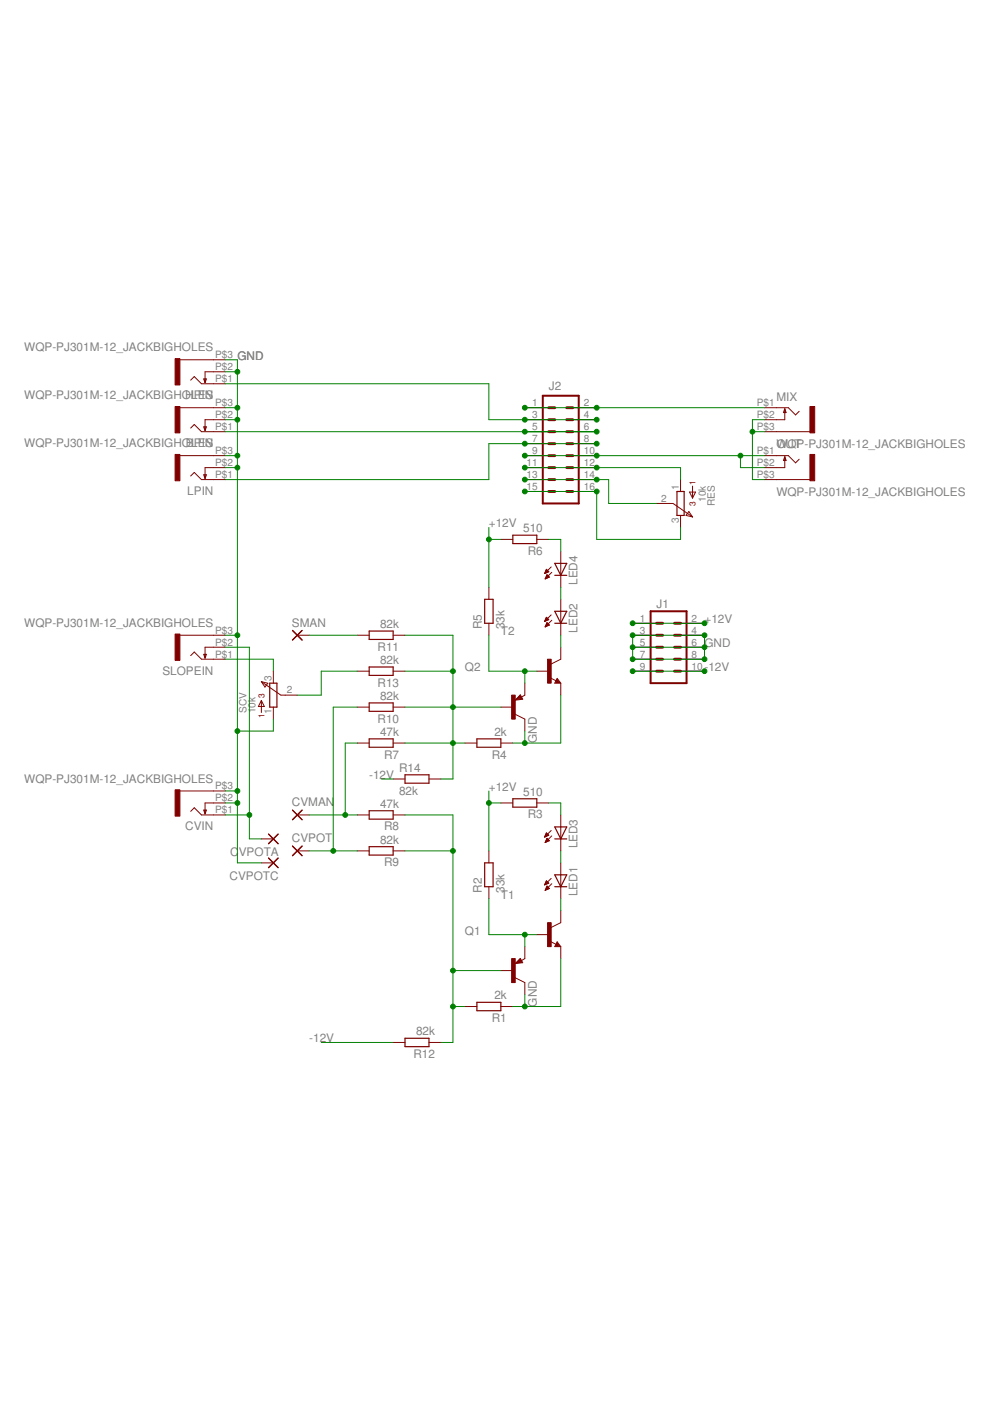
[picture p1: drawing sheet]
<svg xmlns="http://www.w3.org/2000/svg" width="210mm" height="297mm" viewBox="0 0 210 297" stroke-linecap="round" stroke-linejoin="round" font-family="sans-serif">
<g fill="none" stroke="#800000" stroke-width=".21">
<path d="M38.1 76.3h9.7M47.8 78.8h-4.3v2.3M38.1 86.4h9.7M38.1 96.6h9.7M40.4 90.8l.8-.8 1.5 1.5h5.1M40.4 80.6l.8-.8 1.5 1.6h5.1M47.8 89h-4.3v2.3M47.8 99.1h-4.3v2.3M111.3 91.5h5.1M111.3 89h5.1M111.3 86.4h5.1M111.3 99.1h5.1"/>
<path d="M111.3 96.6h5.1M111.3 94.1h5.1M121.4 91.5h5.1M121.4 89h5.1M121.4 86.4h5.1M121.4 99.1h5.1M121.4 96.6h5.1M121.4 94.1h5.1M162.1 91.5h9.6M162.1 86.4h5.1l1.5 1.6 .7-.8M162.1 96.6h5.1l1.5 1.5 .7-.7M166.4 86.7v2.3h-4.3"/>
<path d="M166.4 96.9v2.2h-4.3M40.4 100.9l.8-.7 1.5 1.5h5.1M106.2 114.4h2.5M111.3 101.7h5.1M111.3 104.2h5.1M113.8 114.4h2.6M118.9 116.9v7.6M121.4 101.7h5.1M121.4 104.2h5.1M139.2 106.7h3.4M142.7 106.7l4.1 2.9M144.3 101.7v2.5"/>
<path d="M144.3 109.3v2.5M146 108.5l.8 1.1-1.3-.3zM146.2 104.3h1.3l-.7 1.3zM146.8 103.1v2.5M162.1 101.7h9.6M38.1 134.7h9.7M40.4 139l.8-.8 1.5 1.6h5.1M47.8 137.2h-4.3v2.3M63 134.7h2.6M75.7 134.7h2.6M83.4 134.7h2.5M103.7 124.5v2.6"/>
<path d="M103.7 132.1v2.6M115.5 121.6h.1M115.5 131.7h.1M115.5 121.5h.3M115.5 131.6h.4M115.6 131.4h.6M115.6 132.9h.1M115.6 121.3h.5M115.6 121.2h.7M115.6 122.7h.2M115.7 131.3h.6M115.7 132.8h.2"/>
<path d="M115.7 131.2h.5M115.7 132.7h.5M115.7 121.1h.5M115.7 122.5h.4M115.7 121h.4M115.7 122.4h.7M115.8 131.1h.3M115.8 132.5h.7M115.8 131h.2M115.8 132.4h.6M115.8 120.8h.2M115.8 122.3h.6"/>
<path d="M115.8 130.9l.6 .5-.9 .4zM115.8 132.3h.4M115.8 120.7l-.3 .9M115.8 120.7l.6 .5M115.8 120.7h.1M115.8 122.2h.5M115.9 122h.3M115.9 132.2h.2M116 132.1h.1M116 121.9h.1M116 132l-.4 .9M116 132l.5 .5-.9 .4"/>
<path d="M116 121.9l.5 .5-.9 .3zM116.4 121.2l-.9 .4M116.9 130.4l-1.4 1.4M116.9 120.2l-1.4 1.4M117 131.5l-1.4 1.4M117 121.3l-1.4 1.4M118.9 127.1v7.6M118.9 137.2v2.6l-2 1M134.1 139.8h5.1M134.1 137.2h5.1M134.1 134.7h5.1M134.1 132.1h5.1"/>
<path d="M144.3 139.8h5.1M144.3 137.2h5.1M144.3 134.7h5.1M144.3 132.1h5.1M55.4 148.5v2.6M55.4 148.5l.6 1.3h-1.2zM55.4 144.5l4.1 2.9M55.4 144.5l1.4 .4-.6 .8zM58 142.3v2.5M58 149.9v2.6M59.6 147.4h3.4M75.7 142.3h2.6"/>
<path d="M75.7 157.5h2.6M75.7 149.9h2.6M83.4 142.3h2.5M83.4 157.5h2.5M83.4 149.9h2.5M98.6 157.5h2.5M106.2 157.5h2.5M106.2 149.9h2.5M109.2 151.4l2.1 1.1v2.5M110.3 147.3l.5 1-1.5 .1zM111.3 144.8v2.6l-.7 .4M113.8 142.3h2.6"/>
<path d="M116.7 143.7l1.2 .6M118.1 143.8l.8 1h-1.3zM118.9 144.8v2.6M134.1 142.3h5.1M144.3 142.3h5.1M38.1 167.7h9.7M40.4 172l.8-.7 1.5 1.5h5.1M47.8 170.2h-4.3v2.3M55.4 177.9h2.6M63 172.8h2.6M75.7 172.8h2.6M83.4 172.8h2.5"/>
<path d="M83.4 165.2h2.5M91 165.2h2.5M106.2 170.2h2.5M113.8 170.2h2.6M115.5 177.4h.1M115.5 177.3h.4M115.6 177.2h.6M115.6 178.6h.1M115.7 177h.6M115.7 178.5h.2M115.7 176.9h.5M115.7 178.4h.5"/>
<path d="M115.8 176.8h.3M115.8 178.2h.6M115.8 176.7h.2M115.8 178.1h.6M115.8 176.6l.6 .5-.9 .4zM115.8 178h.5M115.9 177.9h.2M116 177.8h.1M116 177.7l.5 .5-.9 .4zM116.9 176.1l-1.4 1.4M117 177.2l-1.4 1.4M118.9 172.8v7.6"/>
<path d="M55.4 182.9h2.6M63 180.4h2.6M75.7 180.4h2.6M83.4 180.4h2.5M103.7 180.4v2.5M103.7 188v2.5M113.8 198.2h2.6M115.5 187.5h.2M115.5 187.4h.5M115.6 187.3h.6M115.6 188.7h.1M115.7 187.2h.6"/>
<path d="M115.7 188.6h.3M115.7 187h.5M115.7 188.5h.5M115.8 186.9h.2M115.8 188.4h.7M115.8 188.3h.6M115.8 186.8h.1M115.8 186.8l.6 .5-.9 .3zM115.9 188.2h.3M115.9 188h.2M116 187.9h.1M116.5 188.4l-.5-.5-.4 .9"/>
<path d="M116.5 188.4l-.9 .4M116.7 199.6l1.2 .6M116.9 186.2l-1.4 1.4M117 187.4l-1.4 1.4M118.1 199.7l.8 1h-1.3zM118.9 182.9v7.6M118.9 193.1v2.5l-2 1M98.6 213.4h2.5M106.2 213.4h2.5M106.2 205.8h2.5M109.2 207.3l2.1 1v2.6M110.3 203.2l.5 .9-1.5 .2z"/>
<path d="M111.3 200.7v2.5l-.7 .5M118.9 200.7v2.5M83.4 221h2.5M91 221h2.5"/>
</g>
<g fill="none" stroke="#800000" stroke-width=".25">
<path d="M43.2 90.5h.5l-.2 .8zM43.2 80.3h.5l-.2 .8zM166.4 96.9l.2 .7h-.5zM166.4 86.7l.2 .8h-.5zM43.2 100.7h.5l-.2 .7zM108.7 113.5h5.1v1.8h-5.1zM117.6 119.4h2.6l-1.3 2.6zM143.5 104.2h1.6v5.1h-1.6zM43.2 138.7h.5l-.2 .8zM62 133.7l2.1 2M64.1 133.7l-2.1 2M78.3 133.8h5.1v1.8h-5.1z"/>
<path d="M102.8 127.1h1.7v5h-1.7zM117.6 129.6h2.6l-1.3 2.5zM117.6 132.1h2.6M117.6 122h2.6M57.2 144.8h1.5v5.1h-1.5zM78.3 156.7h5.1v1.7h-5.1zM78.3 141.4h5.1v1.8h-5.1zM78.3 149h5.1v1.8h-5.1zM101.1 156.7h5.1v1.7h-5.1zM110.3 148h-.4l.4-.2 .2 .3-1 .2 .8-.8 .3 .6M118.1 144.3l.2 .3h-.4l.2-.5 .5 .6h-.7M43.2 171.8h.5l-.2 .7z"/>
<path d="M56.9 176.8l2.1 2.1M59 176.8l-2.1 2.1M62 179.4l2.1 2M62 171.8l2.1 2M64.1 171.8l-2.1 2M64.1 179.4l-2.1 2M78.3 171.9h5.1v1.8h-5.1zM78.3 179.5h5.1v1.8h-5.1zM85.9 164.3h5.1v1.8h-5.1zM108.7 169.4h5.1v1.7h-5.1zM117.6 175.3h2.6l-1.3 2.6zM117.6 177.9h2.6"/>
<path d="M56.9 181.9l2.1 2.1M59 181.9l-2.1 2.1M102.8 182.9h1.7v5.1h-1.7zM117.6 185.5h2.6l-1.3 2.5zM117.6 188h2.6M101.1 212.5h5.1v1.8h-5.1zM110.3 203.9h-.4l.4-.3 .2 .4-1 .1 .8-.7 .3 .6M118.1 200.2l.2 .2h-.4l.2-.5 .5 .7h-.7M85.9 220.1h5.1v1.8h-5.1z"/>
</g>
<g fill="#800000" stroke="#800000" stroke-width=".21">
<path d="M37.1 134.4h1v5.6h-1z"/>
<path d="M37.1 167.4h1v5.6h-1z"/>
<path d="M37.1 86.2h1v5.6h-1z"/>
<path d="M37.1 96.4h1v5.5h-1z"/>
<path d="M37.1 76h1v5.6h-1z"/>
<path d="M171.7 96.4h1v5.5h-1z"/>
<path d="M116.1 195.6h.8v5.1h-.8z"/>
<path d="M108.5 203.2h.7v5.1h-.7z"/>
<path d="M116.1 139.8h.8v5h-.8z"/>
<path d="M108.5 147.4h.7v5.1h-.7z"/>
<path d="M171.7 86.2h1v5.6h-1z"/>
</g>
<path d="M115.1 83.9h7.6v22.8h-7.6zM137.9 129.6h7.7v15.2h-7.7z" fill="none" stroke="#800000" stroke-width=".42"/>
<g fill="none" stroke="#800000" stroke-width=".61">
<path d="M116.4 91.5h1.2M116.4 89h1.2M116.4 86.4h1.2M116.4 96.6h1.2M116.4 94.1h1.2M116.4 99.1h1.2M120.2 91.5h1.2M120.2 89h1.2M120.2 86.4h1.2M120.2 96.6h1.2M120.2 94.1h1.2M120.2 99.1h1.2"/>
<path d="M116.4 101.7h1.2M116.4 104.2h1.2M120.2 101.7h1.2M120.2 104.2h1.2M139.2 137.2h1.3M139.2 139.8h1.3M139.2 132.1h1.3M139.2 134.7h1.3M143 137.2h1.3M143 139.8h1.3M143 132.1h1.3M143 134.7h1.3"/>
<path d="M139.2 142.3h1.3M143 142.3h1.3"/>
</g>
<g fill="none" stroke="#008000" stroke-width=".21">
<path d="M47.8 76.3h2.5v106.6h5.1M47.8 78.8h2.5M47.8 86.4h2.5M47.8 96.6h2.5M47.8 89h2.5M47.8 81.4h55.9v7.6h22.8M47.8 99.1h2.5M47.8 91.5h78.7M111.3 86.4h50.8M111.3 96.6h50.8M111.3 99.1h33v2.6M126.5 94.1h-22.8v7.6h-55.9"/>
<path d="M157 96.6v2.5h5.1M159.5 91.5h2.6M162.1 89h-2.6v12.7h2.6M103.7 111.8v12.7M103.7 114.4h2.5M111.3 101.7h17.8v5h10.1M111.3 104.2h15.2v10.2h17.8v-2.6M116.4 114.4h2.5v2.5M47.8 134.7h2.5M47.8 139.8h10.2v2.5M47.8 137.2h5.1v40.7h2.5M65.6 134.7h10.1"/>
<path d="M85.9 134.7h10.1v30.5h-2.5M103.7 134.7v7.6h10.1M118.9 124.5v2.6M118.9 134.7v2.5M134.1 134.7h15.3v5.1h-15.3zM134.1 137.2h15.3M134.1 132.1h15.3M58 152.5v2.5h-7.7M75.7 157.5h-2.5v15.3M75.7 142.3h-7.6v5.1h-5.1M75.7 149.9h-5v30.5M85.9 157.5h12.7"/>
<path d="M85.9 142.3h10.1M85.9 149.9h20.3M111.3 142.3v2.5M111.3 155v2.5M118.9 147.4v10.1h-10.2M134.1 142.3h15.3M47.8 167.7h2.5M47.8 170.2h2.5M47.8 172.8h5.1M65.6 172.8h10.1M80.8 165.2h2.6M85.9 172.8h10.1v48.2h-2.5"/>
<path d="M103.7 170.2h2.5M103.7 167.7v12.7M116.4 170.2h2.5v2.6M65.6 180.4h10.1M85.9 180.4h10.1M103.7 190.5v7.7h10.1M111.3 198.2v2.5M118.9 180.4v2.5M118.9 190.5v2.6M96 213.4h2.6M96 205.8h10.2M111.3 210.9v2.5"/>
<path d="M118.9 203.2v10.2h-10.2M68.1 221h15.3"/>
</g>
<g fill="#008000" stroke="#008000" stroke-width=".21">
<circle cx="50.3" cy="134.7" r=".51"/>
<circle cx="50.3" cy="96.6" r=".51"/>
<circle cx="50.3" cy="86.4" r=".51"/>
<circle cx="50.3" cy="89" r=".51"/>
<circle cx="50.3" cy="78.8" r=".51"/>
<circle cx="50.3" cy="167.7" r=".51"/>
<circle cx="50.3" cy="170.2" r=".51"/>
<circle cx="50.3" cy="155" r=".51"/>
<circle cx="50.3" cy="99.1" r=".51"/>
<circle cx="149.4" cy="134.7" r=".51"/>
<circle cx="134.1" cy="134.7" r=".51"/>
<circle cx="149.4" cy="137.2" r=".51"/>
<circle cx="134.1" cy="137.2" r=".51"/>
<circle cx="149.4" cy="139.8" r=".51"/>
<circle cx="134.1" cy="139.8" r=".51"/>
<circle cx="111.3" cy="213.4" r=".51"/>
<circle cx="111.3" cy="157.5" r=".51"/>
<circle cx="159.5" cy="91.5" r=".51"/>
<circle cx="52.9" cy="172.8" r=".51"/>
<circle cx="70.7" cy="180.4" r=".51"/>
<circle cx="73.2" cy="172.8" r=".51"/>
<circle cx="149.4" cy="132.1" r=".51"/>
<circle cx="134.1" cy="132.1" r=".51"/>
<circle cx="103.7" cy="170.2" r=".51"/>
<circle cx="103.7" cy="114.4" r=".51"/>
<circle cx="149.4" cy="142.3" r=".51"/>
<circle cx="134.1" cy="142.3" r=".51"/>
<circle cx="96" cy="205.8" r=".51"/>
<circle cx="96" cy="180.4" r=".51"/>
<circle cx="96" cy="213.4" r=".51"/>
<circle cx="111.3" cy="198.2" r=".51"/>
<circle cx="111.3" cy="142.3" r=".51"/>
<circle cx="96" cy="157.5" r=".51"/>
<circle cx="96" cy="149.9" r=".51"/>
<circle cx="96" cy="142.3" r=".51"/>
<circle cx="111.3" cy="86.4" r=".51"/>
<circle cx="126.5" cy="86.4" r=".51"/>
<circle cx="111.3" cy="96.6" r=".51"/>
<circle cx="126.5" cy="96.6" r=".51"/>
<circle cx="157" cy="96.6" r=".51"/>
<circle cx="126.5" cy="91.5" r=".51"/>
<circle cx="111.3" cy="91.5" r=".51"/>
<circle cx="126.5" cy="89" r=".51"/>
<circle cx="111.3" cy="89" r=".51"/>
<circle cx="126.5" cy="104.2" r=".51"/>
<circle cx="111.3" cy="104.2" r=".51"/>
<circle cx="126.5" cy="101.7" r=".51"/>
<circle cx="111.3" cy="101.7" r=".51"/>
<circle cx="126.5" cy="99.1" r=".51"/>
<circle cx="111.3" cy="99.1" r=".51"/>
<circle cx="126.5" cy="94.1" r=".51"/>
<circle cx="111.3" cy="94.1" r=".51"/>
</g>
<g font-size="2.5" fill="#808080">
<text x="5.1" y="74.5">WQP-PJ301M-12_JACKBIGHOLES</text>
<text x="50.3" y="76.3">GND</text>
<text x="116.4" y="82.6">J2</text>
<text x="5.1" y="84.7">WQP-PJ301M-12_JACKBIGHOLES</text>
<text x="39.3" y="84.7">HPIN</text>
<text x="164.6" y="84.9">MIX</text>
<text x="5.1" y="94.8">WQP-PJ301M-12_JACKBIGHOBLPEIN</text>
<text x="43.6" y="94.8">S</text>
<text x="164.6" y="95.1">WQP-PJ301M-12_JACKBIGHOLES</text>
<text x="164.6" y="95.1">OUT</text>
<text x="39.7" y="105">LPIN</text>
<text x="164.6" y="105.2">WQP-PJ301M-12_JACKBIGHOLES</text>
<text x="103.7" y="111.8">+12V</text>
<text x="110.9" y="112.8">510</text>
<text x="111.9" y="117.6">R6</text>
<text x="122.5" y="124" transform="rotate(-90 122.5 124)">LED4</text>
<text x="139.2" y="128.8">J1</text>
<text x="5.1" y="132.9">WQP-PJ301M-12_JACKBIGHOLES</text>
<text x="61.9" y="132.8">SMAN</text>
<text x="80" y="138">R11</text>
<text x="80.6" y="133.2">82k</text>
<text x="102.2" y="133.4" transform="rotate(-90 102.2 133.4)">R5</text>
<text x="106.2" y="134.7">T2</text>
<text x="107" y="133.4" transform="rotate(-90 107 133.4)">33k</text>
<text x="122.5" y="134.2" transform="rotate(-90 122.5 134.2)">LED2</text>
<text x="149.4" y="137.2">GND</text>
<text x="149.4" y="132.1">+12V</text>
<text x="34.4" y="143.1">SLOPEIN</text>
<text x="80.6" y="140.8">82k</text>
<text x="98.6" y="142.3">Q2</text>
<text x="149.4" y="142.3">-12V</text>
<text x="80" y="145.6">R13</text>
<text x="80.6" y="148.4">82k</text>
<text x="80" y="153.2">R10</text>
<text x="80.6" y="156">47k</text>
<text x="81.4" y="160.8">R7</text>
<text x="104.3" y="160.8">R4</text>
<text x="104.8" y="156">2k</text>
<text x="113.8" y="157.5" transform="rotate(-90 113.8 157.5)">GND</text>
<text x="5.1" y="165.9">WQP-PJ301M-12_JACKBIGHOLES</text>
<text x="78.3" y="165.2">-12V</text>
<text x="84.6" y="163.7">R14</text>
<text x="103.7" y="167.7">+12V</text>
<text x="61.9" y="170.9">CVMAN</text>
<text x="80.6" y="171.3">47k</text>
<text x="84.6" y="168.5">82k</text>
<text x="110.9" y="168.7">510</text>
<text x="111.9" y="173.5">R3</text>
<text x="39.3" y="176.1">CVIN</text>
<text x="61.9" y="178.5">CVPOT</text>
<text x="80.6" y="178.9">82k</text>
<text x="81.4" y="176.1">R8</text>
<text x="122.5" y="179.9" transform="rotate(-90 122.5 179.9)">LED3</text>
<text x="48.8" y="181.5">C</text>
<text x="50.6" y="181.5">VPOTA</text>
<text x="81.4" y="183.7">R9</text>
<text x="48.7" y="186.6">CVPOTC</text>
<text x="102.2" y="189.3" transform="rotate(-90 102.2 189.3)">R2</text>
<text x="106.2" y="190.6">T1</text>
<text x="107" y="189.3" transform="rotate(-90 107 189.3)">33k</text>
<text x="122.5" y="190" transform="rotate(-90 122.5 190)">LED1</text>
<text x="98.6" y="198.2">Q1</text>
<text x="104.8" y="211.9">2k</text>
<text x="113.8" y="213.4" transform="rotate(-90 113.8 213.4)">GND</text>
<text x="65.6" y="221">-12V</text>
<text x="88.2" y="219.5">82k</text>
<text x="104.3" y="216.7">R1</text>
<text x="87.7" y="224.3">R12</text>
</g>
<g font-size="2.1" fill="#808080">
<text x="45.6" y="75.9">P$3</text>
<text x="45.6" y="81">P$1</text>
<text x="45.6" y="78.5">P$2</text>
<text x="45.6" y="86.1">P$3</text>
<text x="45.6" y="88.6">P$2</text>
<text x="112.8" y="86.1">1</text>
<text x="112.8" y="88.6">3</text>
<text x="123.8" y="86.1">2</text>
<text x="123.8" y="88.6">4</text>
<text x="160.4" y="86.1">P$1</text>
<text x="160.4" y="88.6">P$2</text>
<text x="45.6" y="91.2">P$1</text>
<text x="112.8" y="91.2">5</text>
<text x="112.8" y="93.7">7</text>
<text x="123.8" y="91.2">6</text>
<text x="123.8" y="93.7">8</text>
<text x="160.4" y="91.2">P$3</text>
<text x="45.6" y="96.2">P$3</text>
<text x="45.6" y="101.3">P$1</text>
<text x="45.6" y="98.8">P$2</text>
<text x="111.6" y="98.8">11</text>
<text x="111.6" y="101.3">13</text>
<text x="112.8" y="96.2">9</text>
<text x="123.8" y="96.2">10</text>
<text x="123.8" y="98.8">12</text>
<text x="123.8" y="101.3">14</text>
<text x="160.4" y="101.3">P$3</text>
<text x="160.4" y="96.2">P$1</text>
<text x="160.4" y="98.8">P$2</text>
<text x="111.6" y="103.9">15</text>
<text x="123.8" y="103.9">16</text>
<text x="140.2" y="106.4">2</text>
<text x="143.9" y="103.9" transform="rotate(-90 143.9 103.9)">1</text>
<text x="149.6" y="106.4" transform="rotate(-90 149.6 106.4)">10k</text>
<text x="151.5" y="107.3" transform="rotate(-90 151.5 107.3)">RES</text>
<text x="143.9" y="110.8" transform="rotate(-90 143.9 110.8)">3</text>
<text x="135.7" y="131.8">1</text>
<text x="146.6" y="131.8">2</text>
<text x="45.6" y="134.3">P$3</text>
<text x="45.6" y="136.9">P$2</text>
<text x="135.7" y="136.9">5</text>
<text x="135.7" y="134.3">3</text>
<text x="146.6" y="136.9">6</text>
<text x="146.6" y="134.3">4</text>
<text x="45.6" y="139.4">P$1</text>
<text x="135.7" y="141.9">9</text>
<text x="135.7" y="139.4">7</text>
<text x="146.6" y="141.9">10</text>
<text x="146.6" y="139.4">8</text>
<text x="57.6" y="144.5" transform="rotate(-90 57.6 144.5)">3</text>
<text x="60.8" y="147">2</text>
<text x="52.2" y="151.2" transform="rotate(-90 52.2 151.2)">SCV</text>
<text x="54.1" y="151.2" transform="rotate(-90 54.1 151.2)">10k</text>
<text x="57.6" y="151.5" transform="rotate(-90 57.6 151.5)">1</text>
<text x="45.6" y="167.3">P$3</text>
<text x="45.6" y="172.4">P$1</text>
<text x="45.6" y="169.9">P$2</text>
</g>
<g font-size="1.8" fill="#800000">
<text x="147.5" y="107.2" transform="rotate(-90 147.5 107.2)">3</text>
<text x="147.5" y="102.8" transform="rotate(-90 147.5 102.8)">1</text>
<text x="56" y="147.9" transform="rotate(-90 56 147.9)">3</text>
<text x="56" y="152.3" transform="rotate(-90 56 152.3)">1</text>
</g>
</svg>
